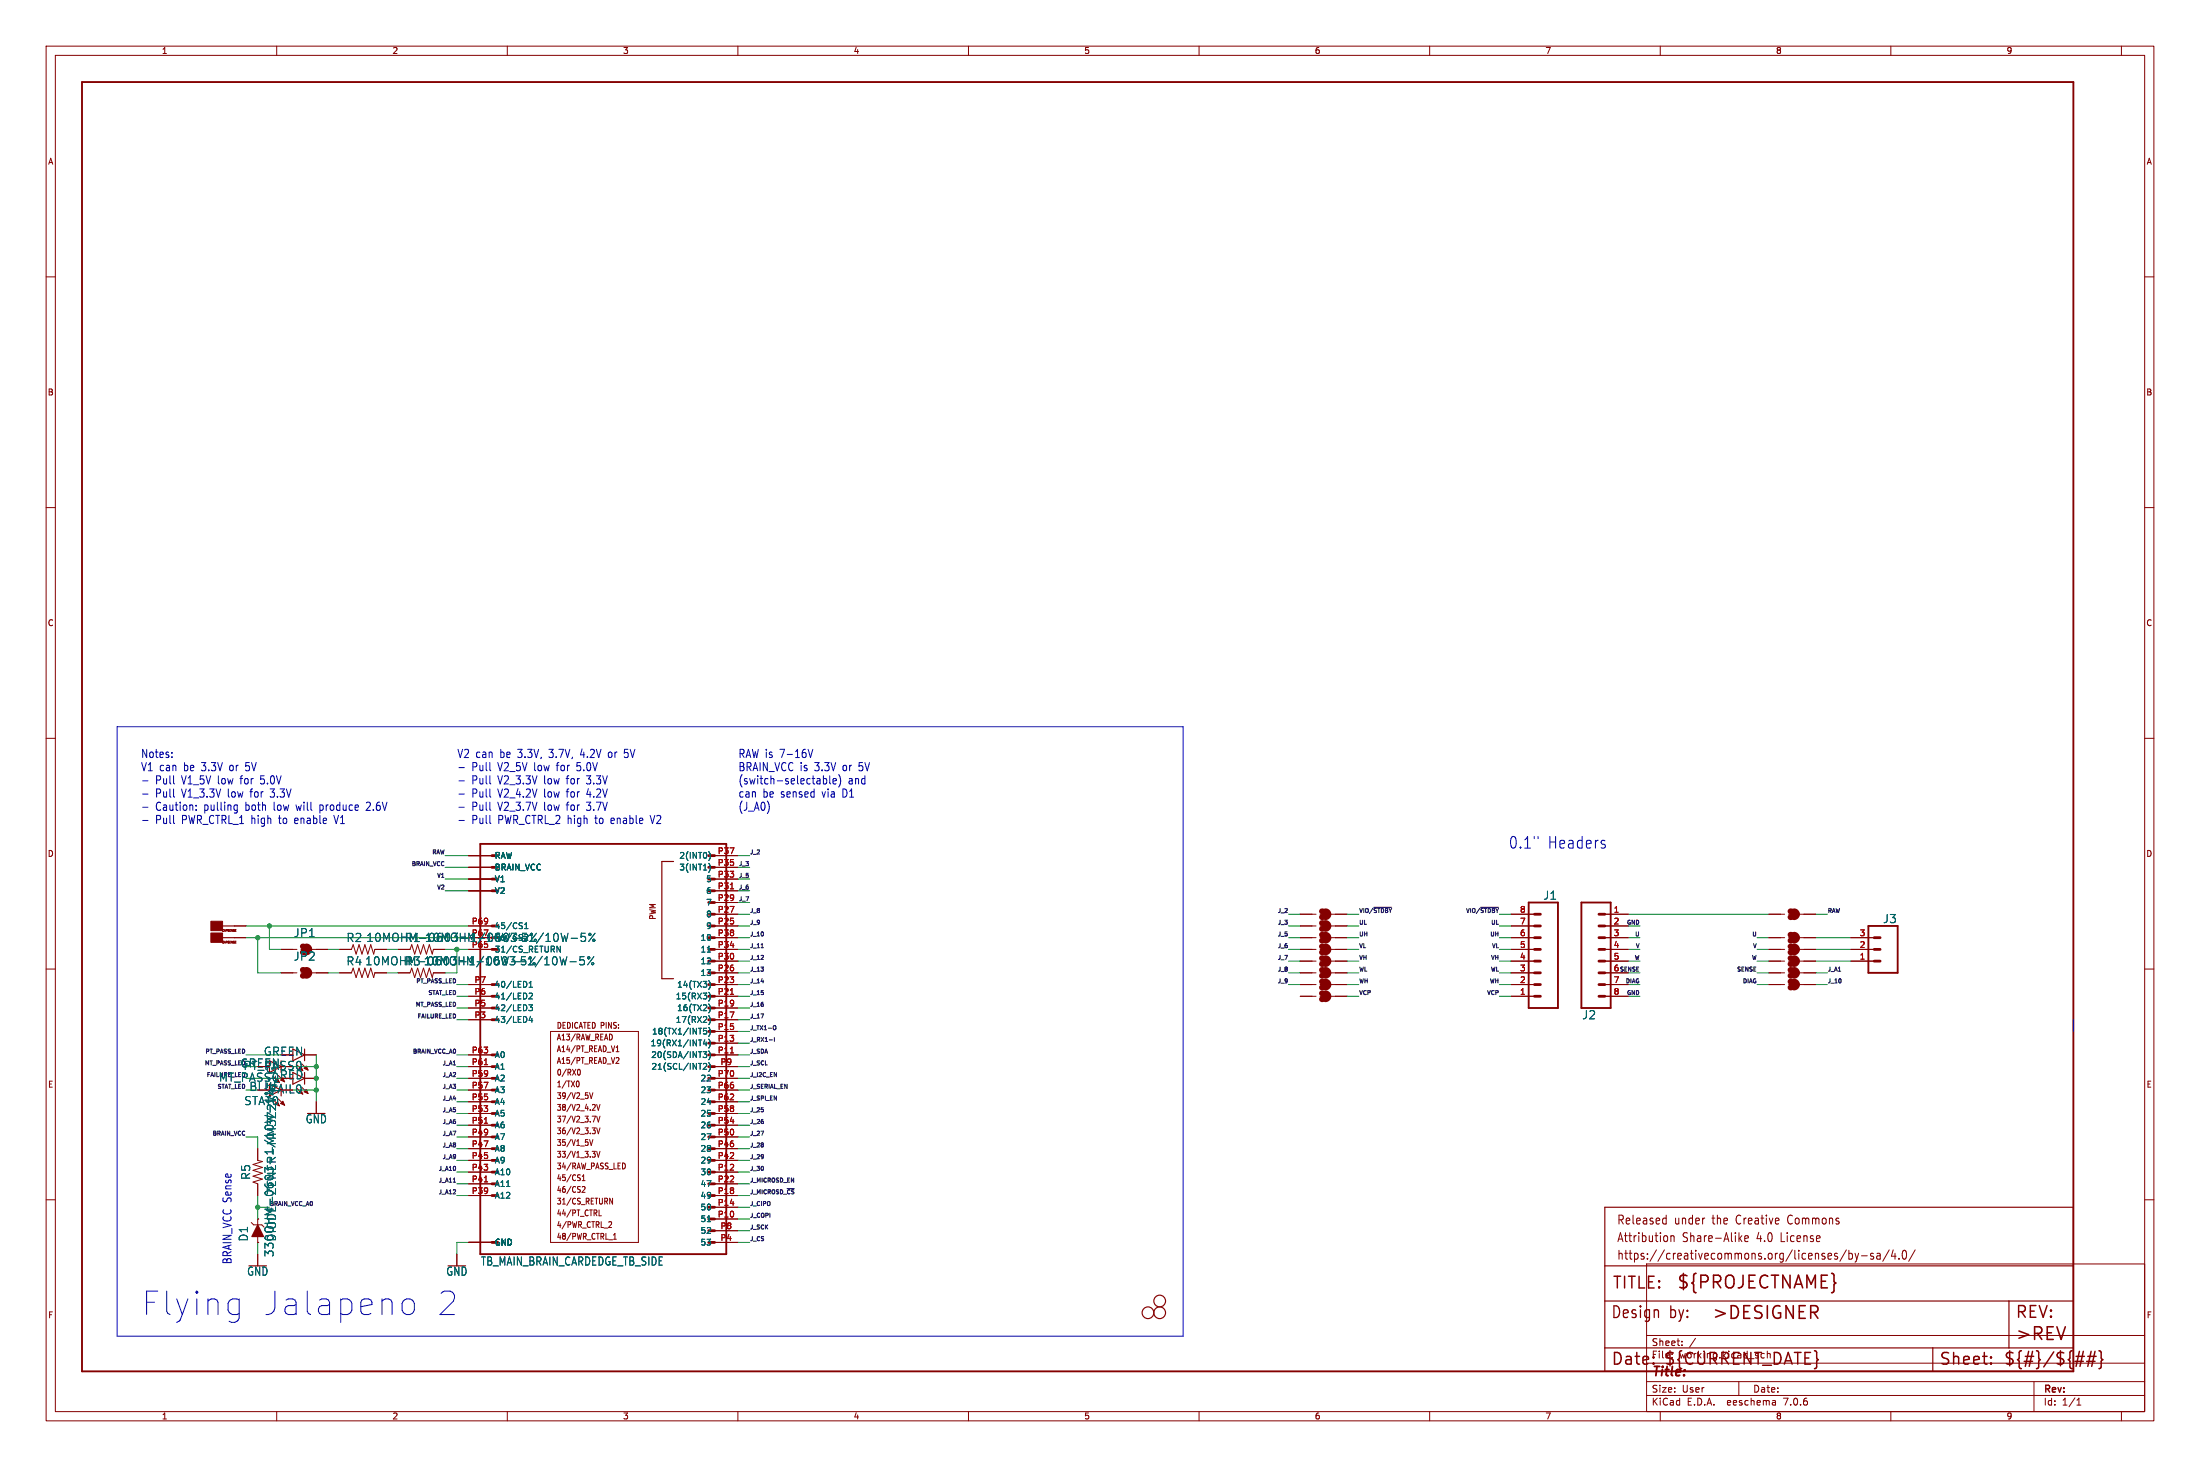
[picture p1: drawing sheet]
<svg xmlns="http://www.w3.org/2000/svg" width="477mm" height="318mm" viewBox="0 0 477 318" stroke-linecap="round" stroke-linejoin="round" font-family="sans-serif">
<g fill="none" stroke="#840000" stroke-width=".22">
<path d="M10 10h457v297.9h-457zM12 12h453v293.9h-453zM60 10v2M110 10v2M160 10v2M210 10v2M260 10v2M310 10v2M360 10v2M410 10v2M460 10v2M10 60h2"/>
<path d="M465 60h2M10 110h2M465 110h2M10 160h2M465 160h2M101.6 193h5.1M101.6 190.5h5.1M101.6 188h5.1M101.6 185.4h5.1M154.9 198.1h5.1M154.9 195.6h5.1M154.9 193h5.1"/>
<path d="M154.9 190.5h5.1M154.9 188h5.1M154.9 185.4h5.1M281.9 198.1h3.5M288.7 198.1h3.4M327.7 198.1h5M348 198.1h5.1M383.5 198.1h3.5M390.3 198.1h3.4M10 210h2M48.4 201.4l-.1 .1M48.4 201.4h.1"/>
<path d="M48.4 204h-.1M48.4 204h.1M48.4 201.4l.1 .1M48.6 201.8l.2-.4 .1 .4M48.6 204.4l.2-.4 .1 .4M49.2 201.4h-.2v.4M49.2 204h-.2v.4M49.2 201.4v.1M49.2 204h.1M49.2 201.5h.1M49.4 201.5h.1M49.4 204h.1"/>
<path d="M49.5 201.4h.1M49.5 201.4l-.1 .1M49.5 204h.1M49.5 204h-.1M50 201.4h-.2v.4M50 204h-.2v.4M50.4 201.4v.4l-.2-.4v.4M50.4 204v.4l-.2-.4v.4M50.6 201.5h.1M50.6 204h.1M50.6 201.4h.2M50.6 201.4v.1"/>
<path d="M50.6 204h.2M50.8 200.7h2.5M50.8 203.2h2.5M51.2 201.4h-.2v.4M51.2 204h-.2v.4M61 205.7h2.5M61 210.8h3.4M67.7 210.8h3.4M68.6 205.7h2.5M73.7 205.7h2.5l.4-1 .6 2.1 .7-2.1 .6 2.1 .6-2.1 .7 2.1 .6-2.1 .6 2.1 .3-1.1h2.5M73.7 210.8h2.5l.4-1 .6 2 .7-2 .6 2 .6-2 .7 2 .6-2 .6 2 .3-1h2.5M86.4 205.7h2.5l.4-1 .6 2.1 .7-2.1 .6 2.1 .6-2.1 .7 2.1 .6-2.1 .6 2.1 .3-1.1h2.5"/>
<path d="M86.4 210.8h2.5l.4-1 .6 2 .7-2 .6 2 .6-2 .7 2 .6-2 .6 2 .3-1h2.5M101.6 200.7h5.1M101.6 203.2h5.1M101.6 205.7h5.1M101.6 213.4h5.1M101.6 215.9h5.1M101.6 218.4h5.1M154.9 200.7h5.1M154.9 203.2h5.1M154.9 205.7h5.1M154.9 208.3h5.1M154.9 210.8h5.1"/>
<path d="M154.9 213.4h5.1M154.9 215.9h5.1M154.9 218.4h5.1M281.9 200.7h3.5M281.9 203.2h3.5M281.9 205.7h3.5M281.9 208.3h3.5M281.9 210.8h3.5M281.9 213.4h3.5M281.9 215.9h3.5M288.7 200.7h3.4M288.7 203.2h3.4"/>
<path d="M288.7 205.7h3.4M288.7 208.3h3.4M288.7 210.8h3.4M288.7 213.4h3.4M288.7 215.9h3.4M327.7 200.7h5M327.7 203.2h5M327.7 205.7h5M327.7 208.3h5M327.7 210.8h5M327.7 213.4h5M327.7 215.9h5"/>
<path d="M348 200.7h5.1M348 203.2h5.1M348 205.7h5.1M348 208.3h5.1M348 210.8h5.1M348 213.4h5.1M348 215.9h5.1M383.5 203.2h3.5M383.5 205.7h3.5M383.5 208.3h3.5M383.5 210.8h3.5M383.5 213.4h3.5"/>
<path d="M390.3 203.2h3.4M390.3 205.7h3.4M390.3 208.3h3.4M390.3 210.8h3.4M390.3 213.4h3.4M401.3 203.2h5.1M401.3 205.7h5.1M401.3 208.3h5.1M465 210h2M60.3 238.1l1.4 1.4M65.4 235.6l1.4 1.4M65.4 230.5l1.4 1.4"/>
<path d="M66 233.7h2.6M66 228.6h2.6M68.6 238.8v2.5M101.6 233.7h5.1M101.6 228.6h5.1M101.6 221h5.1M101.6 238.8h5.1M101.6 236.2h5.1M101.6 231.1h5.1M119.4 223.5h19v45.7h-19zM125.1 234.3h.1a.72 .72 0 0 1 0 1.2h-.1M125.3 231.8l.2-.1a.72 .72 0 0 1 0 1.3l-.2-.1"/>
<path d="M127.8 236.8l.4 1.3 .4-1.3M129 239.5v.4M129.4 239.3l.3 1.3 .4-1.3M133.6 227.9h.6M133.6 227l.3-.4v1.3M133.7 229.2h.4l.1 .3-.7 .9h.7M154.9 233.7h5.1M154.9 228.6h5.1M154.9 223.5h5.1M154.9 226.1h5.1M154.9 221h5.1M154.9 238.8h5.1"/>
<path d="M154.9 236.2h5.1M154.9 231.1h5.1M10 260h2M55.9 248.9v2.6l1 .2-2 .6 2 .7-2 .6 2 .7-2 .6 2 .6-2 .7 1 .3v2.6M101.6 254h5.1M101.6 259.1h5.1M101.6 256.5h5.1M101.6 251.5h5.1M101.6 248.9h5.1M101.6 246.4h5.1M101.6 243.8h5.1M101.6 241.3h5.1"/>
<path d="M126.2 255.8h.7M126.2 254.9l.4-.3v1.2M126.2 257.2l.5-.1 .2 .4-.7 .9h.7M127.8 247l.4 1.2 .4-1.2M128.4 249.5h.7l-.4 .5M128.4 244.4h.7l-.4 .5M128.4 241.9h.7l-.4 1.2M128.4 240.6h.7M129 250.1v.5M129 245v.6M129.4 249.5l.3 1.3 .4-1.3M129.4 244.4l.3 1.3 .4-1.3"/>
<path d="M129.4 241.9l.3 1.2 .4-1.2M132.2 259.7l.6 1.2v-1.2M135.2 252a.73 .73 0 0 1 0 1.3M154.9 254h5.1M154.9 259.1h5.1M154.9 256.5h5.1M154.9 251.5h5.1M154.9 248.9h5.1M154.9 246.4h5.1M154.9 243.8h5.1M154.9 241.3h5.1M465 260h2"/>
<path d="M54.5 264.9l.5 .5h1.8l.5 .5M55.9 269.2h.1M55.9 264.2h.1M55.9 264.2v1.2M55.9 268v1.2M55.9 271.8v2.5M99.1 271.8v2.5M101.6 269.2h5.1M129.9 263.5h.5M132.2 264.7l.3 .1 .1 .3-.6 .9h.6M133 268.5h.6M133 267.6l.3-.3v1.2"/>
<path d="M154.9 269.2h5.1M154.9 264.2h5.1M154.9 261.6h5.1M154.9 266.7h5.1M357 273.9h108v32h-108zM360.8 264l.5 .1M361.3 263.3v2M361.3 265.2l-.5 .1M361.5 268v.9M362.3 267.8v1.3M362.3 268l.2-.2 .4 .1 .1 1.2M377.2 268.3l.5 .8"/>
<path d="M377.7 267.8l-.6 .7M378.3 268.4l.8-.2-.1-.3-.4-.1-.3 .3 .1 .9h.6M400.4 270.9l-1.4 2.4M400.9 270.9v2M400.9 271.7l.5-.1 .3 .4-.2 .8h-.6M402.2 271.6l.4 1.3M402.6 272.9l-.4 .6M403 271.6l-.4 1.3M403.6 272.1h1.3M406.2 271.7l-.4-.1-.2 .3 .1 .2 .5 .2v.5h-.6M407 271.7h.6l.1 1.2M407.7 272l-.5 .1a.4 .4 0 0 0-.3 .4 .4 .4 0 0 0 .3 .4l.5-.1"/>
<path d="M409.7 270.9l-1.5 2.4M410.5 270.9l-.4 1.3h1M410.9 271.6v1.3M411.8 272.7v.2M412.7 271l.3-.1a1.34 1.34 0 0 1 0 2h-.1a1.43 1.43 0 0 1-.2-1.9zM415.3 270.9l-1.4 2.4M357 299.4h108M357 295.4h108M357 289.4h108M364.7 291.4v.2M364.7 290.7v.1M367.6 290l-1.2 1.9"/>
<path d="M377 299.4v3M441 299.4v6.5M60 305.9v2M110 305.9v2M160 305.9v2M210 305.9v2M260 305.9v2M310 305.9v2M357 302.4h108M360 305.9v2M384.9 303.6l.1 .9M385 304.4l-.1 .1"/>
<path d="M385 303.8l-.1 .1M410 305.9v2M450.4 304.5h.8M450.4 303.4l.4-.4v1.5M460 305.9v2"/>
</g>
<path d="M17.8 17.8h431.8v279.4h-431.8zM104.1 182.9h53.4v88.9h-53.4zM331.5 195.6h6.3v22.8h-6.3zM342.9 195.6h6.3v22.8h-6.3zM405.1 200.7h6.4v10.1h-6.4z" fill="none" stroke="#840000" stroke-width=".41"/>
<g fill="none" stroke="#840000" stroke-width=".61">
<path d="M106.7 188h1.2M106.7 185.4h1.2M153.7 198.1h1.2M153.7 188h1.2M153.7 185.4h1.2M153.7 195.6h1.2M153.7 193h1.2M153.7 190.5h1.2M332.7 198.1h1.3M346.7 198.1h1.3M153.7 200.7h1.2M153.7 203.2h1.2"/>
<path d="M153.7 205.7h1.2M153.7 208.3h1.2M153.7 210.8h1.2M153.7 213.4h1.2M153.7 215.9h1.2M153.7 218.4h1.2M332.7 200.7h1.3M332.7 203.2h1.3M332.7 205.7h1.3M332.7 208.3h1.3M332.7 210.8h1.3M332.7 213.4h1.3"/>
<path d="M332.7 215.9h1.3M346.7 200.7h1.3M346.7 203.2h1.3M346.7 205.7h1.3M346.7 208.3h1.3M346.7 210.8h1.3M346.7 213.4h1.3M346.7 215.9h1.3M406.4 203.2h1.3M406.4 205.7h1.3M406.4 208.3h1.3M153.7 238.8h1.2"/>
<path d="M153.7 236.2h1.2M153.7 233.7h1.2M153.7 231.1h1.2M153.7 228.6h1.2M153.7 226.1h1.2M153.7 223.5h1.2M153.7 221h1.2M153.7 259.1h1.2M153.7 256.5h1.2M153.7 254h1.2M153.7 251.5h1.2M153.7 248.9h1.2"/>
<path d="M153.7 246.4h1.2M153.7 243.8h1.2M153.7 241.3h1.2M153.7 269.2h1.2M153.7 266.7h1.2M153.7 264.2h1.2M153.7 261.6h1.2"/>
</g>
<g fill="none" stroke="#840000" stroke-width="1.3">
<path d="M286.6 197.5l.5 .2 .2 .4-.2 .5-.5 .2M287.4 197.5l.5 .2 .1 .4-.1 .5-.5 .2M388.2 197.5l.5 .2 .2 .4-.2 .5-.5 .2M389 197.5l.5 .2 .1 .4-.1 .5-.5 .2M65.7 205.1l.4 .2 .2 .4-.2 .5-.4 .2M65.7 210.2l.4 .2 .2 .4-.2 .5-.4 .2M66.4 205.1l.5 .2 .2 .4M66.4 210.2l.5 .2 .2 .4-.2 .5-.5 .2M286.6 212.7l.5 .2 .2 .5-.2 .4-.5 .2M286.6 215.3l.5 .2 .2 .4-.2 .5-.5 .1M286.6 200l.5 .2 .2 .5-.2 .4-.5 .2M286.6 207.6l.5 .2 .2 .5-.2 .4-.5 .2"/>
<path d="M286.6 210.2l.5 .2 .2 .4-.2 .5-.5 .2M286.6 205.1l.5 .2 .2 .4-.2 .5-.5 .2M286.6 202.6l.5 .2 .2 .4-.2 .5-.5 .1M287.4 212.7l.5 .2 .1 .5-.1 .4-.5 .2M287.4 215.3l.5 .2 .1 .4-.1 .4-.5 .2M287.4 200l.5 .2 .1 .5-.1 .4-.5 .2M287.4 207.6l.5 .2 .1 .5-.1 .4-.5 .2M287.4 210.2l.5 .2 .1 .4-.1 .5-.5 .2M287.4 205.1l.5 .2 .1 .4-.1 .5-.5 .2M287.4 202.6l.5 .2 .1 .4-.1 .4-.5 .2M388.2 212.7l.5 .2 .2 .5-.2 .4-.5 .2M388.2 207.6l.5 .2 .2 .5-.2 .4-.5 .2"/>
<path d="M388.2 210.2l.5 .2 .2 .4-.2 .5-.5 .2M388.2 202.6l.5 .2 .2 .4-.2 .5-.5 .1M388.2 205.1l.5 .2 .2 .4-.2 .5-.5 .2M389 212.7l.5 .2 .1 .5-.1 .4-.5 .2M389 207.6l.5 .2 .1 .5-.1 .4-.5 .2M389 210.2l.5 .2 .1 .4-.1 .5-.5 .2M389 202.6l.5 .2 .1 .4-.1 .4-.5 .2M389 205.1l.5 .2 .1 .4-.1 .5-.5 .2"/>
</g>
<g fill="none" stroke="#840000" stroke-width=".25">
<path d="M146 186.7h-2.5v25.4h2.5M286.3 198.1h1.7M387.9 198.1h1.7M46 200.7h4.8M46 203.2h4.8M65.3 210.8h1.8M286.3 213.4h1.7M286.3 215.9h1.7M286.3 208.3h1.7M286.3 210.8h1.7M286.3 200.7h1.7M286.3 205.7h1.7"/>
<path d="M286.3 203.2h1.7M387.9 213.4h1.7M387.9 208.3h1.7M387.9 210.8h1.7M387.9 205.7h1.7M387.9 203.2h1.7M348 261.6h101.6v35.6h-101.6zM348 274.3h101.6M348 292.1h101.6M348 281.9h101.6M419.1 292.1v5.1M435.6 281.9v10.2"/>
<circle cx="248.9" cy="284.5" r="1.27"/>
<circle cx="251.5" cy="284.5" r="1.27"/>
<circle cx="251.5" cy="281.9" r="1.27"/>
</g>
<g fill="none" stroke="#840000" stroke-width=".32">
<path d="M358.5 295.4l.2 .1-.2 .1M431.7 295.4l.1 .1-.1 .1M431.7 295.4l-.1 .1 .1 .1M431.7 294v.3M431.7 295.4v.2M431.7 294l.1 .2-.1 .1M431.7 294l-.1 .2 .1 .1M449.9 295h1.8M450.2 293.9h1.8M451.7 292.8l-.7 3.3M452.5 295h1.8M452.7 293.9h1.8"/>
<path d="M453.4 292.8l-.7 3.3M454.3 292.8l-.7 3.3M455.1 292.7l.4 .1 .1 .3v1.2l.4 .4-.4 .3v1.2l-.1 .3-.4 .1"/>
</g>
<g fill="#840000" stroke="#840000" stroke-width=".22">
<path d="M65.9 236.6l.5-.5 .4 .9z"/>
<path d="M65.9 231.5l.5-.5 .4 .9z"/>
<path d="M45.7 199.6h2.6v2.1h-2.6z"/>
<path d="M45.7 202.2h2.6v2h-2.6z"/>
<path d="M60.8 239.1l.5-.5 .4 .9z"/>
</g>
<g fill="none" stroke="#006464" stroke-width=".22">
<path d="M153.7 184.5a1.46 1.46 0 0 1 0 2M153.7 187.1a1.46 1.46 0 0 1 0 1.9M113.8 201.2h.7M113.8 200.3l.3-.3v1.2M114.7 217.7h.8l-.5 .5 .4 .2v.5l-.2 .1-.5-.1M114.7 215.3l.5-.1 .3 .4-.8 .9h.8M114.7 213.9h.8M114.7 213l.4-.3v1.2M120.8 205l.7 1.3v-1.3M122.9 207.3l-.4 1.8-.3-1.3-.4 1.3M123.2 202.2l-.4 1.8-.4-1.3-.3 1.3M123.6 208.4h1.4"/>
<path d="M123.9 203.3h1.3M126.6 207.3h-.8l-.1 .9 .3-.2 .6 .1 .1 .2-.1 .6-.2 .2-.7-.2M126.9 202.2h-.8l-.1 .9 .2-.2 .6 .1 .2 .3-.1 .5-.3 .2-.6-.2M128.8 207.3l-1.4 1.8M129 202.2l-1.3 1.8M153.4 206.3h.7M153.7 212.5a1.46 1.46 0 0 1 0 1.9M153.7 215a1.46 1.46 0 0 1 0 2M153.7 217.6a1.46 1.46 0 0 1 0 1.9M115 220.2l-.3 .9h.8M115.3 220.7v.9M152.5 227.9h.7l-.4 .5 .4 .1v.4l-.2 .3h-.4"/>
<path d="M152.5 230.6l.5-.2 .2 .4-.7 .9h.7M152.8 225.3l-.3 .9h.8M153.1 225.8v.8M153.2 222.8h-.6l-.1 .6h.6l.1 .6-.2 .1-.5-.1M153.7 227.7a1.46 1.46 0 0 1 0 2M153.7 220.1a1.46 1.46 0 0 1 0 1.9M153.7 222.6a1.46 1.46 0 0 1 0 2M153.7 225.2a1.46 1.46 0 0 1 0 1.9M153.7 230.3a1.46 1.46 0 0 1 0 1.9M153.4 264.7h.7"/>
<circle cx="127.7" cy="207.6" r=".25"/>
<circle cx="127.9" cy="202.5" r=".25"/>
<circle cx="128.5" cy="208.8" r=".25"/>
<circle cx="128.8" cy="203.8" r=".25"/>
</g>
<path d="M158.4 192.6h.7M158.4 215.5h.7M105 230.7h.7M158.4 228.2h.7M105 256.1h.7M105 243.4h.7" fill="none" stroke="#a90000" stroke-width=".22"/>
<path d="M55.9 265.4l1.2 2.6h-2.5z" fill="#840000" stroke="#840000" stroke-width=".25"/>
<path d="M297.9 196.6h3.9M321 196.6h3.9M165 205.4h.5M166.8 225.4h.7M167.9 222.3h.2l.1 .3v.4l-.3 .2M167.9 224.8v.9M98.3 256.2h.5" fill="none" stroke="#0f0f0f" stroke-width=".22"/>
<g fill="none" stroke="#0000c2" stroke-width=".22">
<path d="M25.4 157.5h231.1v132.1h-231.1zM30.9 169.2h1.2M30.9 172.1h1.2M30.9 174.9h1.2M30.9 177.8h1.2M37.3 164v.2M37.3 163.1v.1M42.5 175.4v.2M42.5 174.5v.2M51 174.4l.5 .1M51.5 174.4v1.5l-.3 .3M51.5 175.5l-.5 .1"/>
<path d="M99.5 166.3h1.2M99.5 169.2h1.2M99.5 172.1h1.2M99.5 174.9h1.2M99.5 177.8h1.2M175.2 162.4l.5 1.8 .5-1.8M178.5 168.1v1.8M178.5 168.8l.5-.1 .3 .3-.2 .8h-.6M179.9 168.1v1.5l.2 .3M180.6 169.3l.8-.2-.1-.3-.5-.1-.2 .3 .1 .8h.6M181.9 167.9a2.31 2.31 0 0 1 0 2.7M333.5 181.3v.4"/>
<path d="M348 183.1v.6M449.6 221v2.5M51.4 281.5l.5 .2M51.9 281.5v4.1l-.5 .7M51.9 284.6l-.5 .3M87.2 282.5a1.38 1.38 0 0 1 1.3-1.1 1.38 1.38 0 0 1 1.3 1.1v1.4a1.38 1.38 0 0 1-1.3 1 1.38 1.38 0 0 1-1.3-1"/>
</g>
<g fill="none" stroke="#009600" stroke-width=".22">
<path d="M96.5 185.4h5.1M96.5 188h5.1M96.5 190.5h5.1M96.5 193h5.1M160 198.1h2.6M160 185.4h2.6M160 188h2.6M160 190.5h2.6M160 195.6h2.6M160 193h2.6M279.4 198.1h2.5M292.1 198.1h2.5"/>
<path d="M325.1 198.1h2.6M353.1 198.1h30.4M393.7 198.1h2.5M53.3 200.7h48.3M53.3 203.2h48.3M55.9 203.2v7.6h5.1M58.4 200.7v5h2.6M71.1 205.7h2.6M71.1 210.8h2.6M83.8 205.7h2.6M83.8 210.8h2.6M96.5 205.7h5.1"/>
<path d="M99.1 215.9h2.5M99.1 213.4h2.5M99.1 205.7v5.1h-2.6M99.1 218.4h2.5M160 200.7h2.6M160 203.2h2.6M160 205.7h2.6M160 215.9h2.6M160 213.4h2.6M160 208.3h2.6M160 210.8h2.6M160 218.4h2.6"/>
<path d="M279.4 200.7h2.5M279.4 203.2h2.5M279.4 205.7h2.5M279.4 213.4h2.5M279.4 208.3h2.5M279.4 210.8h2.5M292.1 200.7h2.5M292.1 203.2h2.5M292.1 205.7h2.5M292.1 215.9h2.5M292.1 213.4h2.5M292.1 208.3h2.5"/>
<path d="M292.1 210.8h2.5M325.1 200.7h2.6M325.1 203.2h2.6M325.1 205.7h2.6M325.1 215.9h2.6M325.1 213.4h2.6M325.1 208.3h2.6M325.1 210.8h2.6M353.1 200.7h2.5M353.1 203.2h2.5M353.1 205.7h2.5M353.1 215.9h2.5"/>
<path d="M353.1 213.4h2.5M353.1 208.3h2.5M353.1 210.8h2.5M381 203.2h2.5M381 205.7h2.5M381 213.4h2.5M381 208.3h2.5M381 210.8h2.5M393.7 203.2h7.6M393.7 205.7h7.6M393.7 213.4h2.5M393.7 208.3h7.6"/>
<path d="M393.7 210.8h2.5M53.3 228.6h7.7M53.3 233.7h7.7M63.5 236.2h5.1M63.5 231.1h5.1M68.6 228.6v10.2M99.1 238.8h2.5M99.1 221h2.5M99.1 228.6h2.5M99.1 236.2h2.5M99.1 231.1h2.5M99.1 233.7h2.5"/>
<path d="M160 238.8h2.6M160 221h2.6M160 223.5h2.6M160 228.6h2.6M160 226.1h2.6M160 236.2h2.6M160 231.1h2.6M160 233.7h2.6M53.3 246.4h2.6v2.5M55.9 259.1v5.1M99.1 254h2.5M99.1 243.8h2.5"/>
<path d="M99.1 241.3h2.5M99.1 259.1h2.5M99.1 248.9h2.5M99.1 256.5h2.5M99.1 251.5h2.5M99.1 246.4h2.5M160 254h2.6M160 243.8h2.6M160 241.3h2.6M160 259.1h2.6M160 248.9h2.6M160 256.5h2.6"/>
<path d="M160 251.5h2.6M160 246.4h2.6M55.9 261.6h2.5M55.9 269.2v2.6M101.6 269.2h-2.5v2.6M160 266.7h2.6M160 269.2h2.6M160 264.2h2.6M160 261.6h2.6"/>
</g>
<g fill="#009600" stroke="#009600" stroke-width=".22">
<circle cx="68.6" cy="233.7" r=".46"/>
<circle cx="68.6" cy="231.1" r=".46"/>
<circle cx="55.9" cy="261.6" r=".46"/>
<circle cx="58.4" cy="200.7" r=".46"/>
<circle cx="55.9" cy="203.2" r=".46"/>
<circle cx="99.1" cy="205.7" r=".46"/>
<circle cx="68.6" cy="236.2" r=".46"/>
</g>
<g font-size="7.1" fill="#0000c2">
<text x="30.5" y="285.5">Flying</text>
<text x="56.3" y="285.5">Jalapeno</text>
<text x="93.5" y="285.5">2</text>
</g>
<g font-size="3.8" fill="#840000">
<text x="363.5" y="279.7">${PROJECTNAME}</text>
<text x="371.1" y="286.3">&gt;DESIGNER</text>
<text x="436.9" y="290.9">&gt;REV</text>
</g>
<g font-size="3.5" fill="#0000c2">
<text x="327.1" y="184.1">0.1&quot;</text>
<text x="335.6" y="184.1">Headers</text>
</g>
<g font-size="3.5" fill="#840000">
<text x="349.5" y="279.7">TITLE:</text>
<text x="349.2" y="286">Design</text>
<text x="362" y="286">by:</text>
<text x="436.9" y="286">REV:</text>
<text x="349.2" y="296.2">Date:</text>
<text x="360.7" y="296.2">${CURRENT_DATE}</text>
<text x="420.4" y="296.2">Sheet:</text>
<text x="434.3" y="296.2">${#}/${##}</text>
</g>
<text font-size="2.8" fill="#840000" x="358" y="298.8">Title:</text>
<g font-size="2.7" fill="#840000">
<text x="350.5" y="269.5">Attribution</text>
<text x="350.5" y="265.6">Released</text>
<text x="363.1" y="265.6">under</text>
<text x="364.8" y="269.5">Share-Alike</text>
<text x="371.5" y="265.6">the</text>
<text x="376.9" y="265.6">Creative</text>
<text x="381.1" y="269.5">4.0</text>
<text x="386.5" y="269.5">License</text>
<text x="388.3" y="265.6">Commons</text>
<text x="350.5" y="273.3">https://creativecommons.org/licenses/by-sa/4.0/</text>
</g>
<g font-size="2.5" fill="#0000c2">
<text x="30.5" y="164.5">Notes:</text>
<text x="30.5" y="167.4">V1 can</text>
<text x="39.9" y="167.4">be 3.3V</text>
<text x="50" y="167.4">or</text>
<text x="53.6" y="167.4">5V</text>
<text x="99.1" y="164.5">V2 can</text>
<text x="102.2" y="167.4">Pull</text>
<text x="108" y="167.4">V2_5V low</text>
<text x="108.4" y="164.5">be 3.3V,</text>
<text x="119.3" y="164.5">3.7V,</text>
<text x="121" y="167.4">for</text>
<text x="125.5" y="167.4">5.0V</text>
<text x="126.2" y="164.5">4.2V</text>
<text x="132.4" y="164.5">or</text>
<text x="136.1" y="164.5">5V</text>
<text x="160" y="164.5">RAW is 7-16V</text>
<text x="160" y="167.4">BRAIN_VCC is 3.3V</text>
<text x="182.9" y="167.4">or</text>
<text x="186.5" y="167.4">5V</text>
<text x="33.7" y="170.3">Pull</text>
<text x="33.7" y="173.1">Pull</text>
<text x="39.4" y="170.3">V1_5V low</text>
<text x="39.4" y="173.1">V1_3.3V</text>
<text x="49.5" y="173.1">low</text>
<text x="52.4" y="170.3">for</text>
<text x="54.6" y="173.1">for</text>
<text x="56.9" y="170.3">5.0V</text>
<text x="59" y="173.1">3.3V</text>
<text x="102.2" y="170.3">Pull</text>
<text x="102.2" y="173.1">Pull</text>
<text x="108" y="170.3">V2_3.3V</text>
<text x="108" y="173.1">V2_4.2V</text>
<text x="118.1" y="170.3">low</text>
<text x="118.1" y="173.1">low</text>
<text x="123.1" y="170.3">for</text>
<text x="123.1" y="173.1">for</text>
<text x="127.6" y="170.3">3.3V</text>
<text x="127.6" y="173.1">4.2V</text>
<text x="160" y="170.3">(switch-selectable)</text>
<text x="160" y="173.1">can</text>
<text x="165.4" y="173.1">be sensed</text>
<text x="178.4" y="173.1">via</text>
<text x="182.9" y="173.1">D1</text>
<text x="183.9" y="170.3">and</text>
<text x="33.7" y="176">Caution:</text>
<text x="33.7" y="178.9">Pull</text>
<text x="39.4" y="178.9">PWR_CTRL_1 high</text>
<text x="44.2" y="176">pulling</text>
<text x="53.3" y="176">both</text>
<text x="59.6" y="176">low</text>
<text x="60.8" y="178.9">to</text>
<text x="64.3" y="178.9">enable</text>
<text x="64.6" y="176">will</text>
<text x="69.8" y="176">produce</text>
<text x="73.1" y="178.9">V1</text>
<text x="80.1" y="176">2.6V</text>
<text x="102.2" y="176">Pull</text>
<text x="102.2" y="178.9">Pull</text>
<text x="108" y="176">V2_3.7V</text>
<text x="108" y="178.9">PWR_CTRL_2 high</text>
<text x="118.1" y="176">low</text>
<text x="123.1" y="176">for</text>
<text x="127.6" y="176">3.7V</text>
<text x="129.3" y="178.9">to</text>
<text x="132.9" y="178.9">enable</text>
<text x="141.7" y="178.9">V2</text>
<text x="160" y="176">(J_A0)</text>
<text x="50.5" y="274.1" transform="rotate(-90 50.5 274.1)">BRAIN_VCC Sense</text>
</g>
<g font-size="2.5" fill="#006464">
<text x="334.6" y="195.2">J1</text>
<text x="63.6" y="203.3">JP1</text>
<text x="408.2" y="200.3">J3</text>
<text x="63.6" y="208.4">JP2</text>
<text x="75" y="209.4">R4</text>
<text x="75" y="204.3">R2</text>
<text x="79.1" y="209.4">10MOHM-0603-1/10W-5%</text>
<text x="79.4" y="204.3">10MOHM-0603-1/10W-5%</text>
<text x="87.7" y="209.4">R3</text>
<text x="87.7" y="204.3">R1</text>
<text x="91.8" y="209.4">10MOHM-0603-1/10W-5%</text>
<text x="92.1" y="204.3">10MOHM-0603-1/10W-5%</text>
<text x="343" y="221.1">J2</text>
<text x="52" y="231.5">GREEN</text>
<text x="52.7" y="232.1">PT_PASS0</text>
<text x="47.4" y="234.6">MT_PASS0RED</text>
<text x="52.9" y="239.7">STAT0</text>
<text x="66.2" y="243.6">GND</text>
<text x="54.5" y="255.8" transform="rotate(-90 54.5 255.8)">R5</text>
<text x="54" y="269.1" transform="rotate(-90 54 269.1)">D1</text>
<text x="60" y="269.1" transform="rotate(-90 60 269.1)">DIODE-ZENER-MM3Z2V4T1G</text>
<text x="59.5" y="272.5" transform="rotate(-90 59.5 272.5)">330OHM-0603-1/10W-1%</text>
<text x="104.2" y="274.5">TB_MAIN_BRAIN_CARDEDGE_TB_SIDE</text>
<text x="53.5" y="276.7">GND</text>
<text x="96.7" y="276.7">GND</text>
</g>
<g font-size="2.5" fill="#840000">
<text x="57.1" y="229">GREEN</text>
<text x="54" y="236.6">BLUE</text>
<text x="58.6" y="237.2">FAIL0</text>
</g>
<g font-size="2.1" fill="#840000">
<text x="358" y="291.9">Sheet:</text>
<text x="358" y="294.6">File:</text>
<text x="364.1" y="294.6">working.kicad_sch</text>
<text x="358" y="304.8">KiCad</text>
<text x="358" y="302">Size:</text>
<text x="364.7" y="302">User</text>
<text x="365.8" y="304.8">E.D.A.</text>
<text x="374.7" y="304.8">eeschema</text>
<text x="380" y="302">Date:</text>
<text x="387" y="304.8">7.0.6</text>
<text x="443" y="302.2">Rev:</text>
<text x="443" y="304.8">Id:</text>
<text x="447.1" y="304.8">1/1</text>
</g>
<g font-size="1.8" fill="#840000">
<text x="35" y="11.9">1</text>
<text x="85" y="11.9">2</text>
<text x="135" y="11.9">3</text>
<text x="185" y="11.9">4</text>
<text x="235" y="11.9">5</text>
<text x="285" y="11.9">6</text>
<text x="335" y="11.9">7</text>
<text x="385" y="11.9">8</text>
<text x="435" y="11.9">9</text>
<text x="10.3" y="35.9">A</text>
<text x="465.4" y="35.9">A</text>
<text x="10.3" y="85.9">B</text>
<text x="465.3" y="85.9">B</text>
<text x="10.3" y="135.9">C</text>
<text x="465.3" y="135.9">C</text>
<text x="10.3" y="185.9">D</text>
<text x="465.3" y="185.9">D</text>
<text x="142.4" y="199.4" transform="rotate(-90 142.4 199.4)">PWM</text>
<text x="120.6" y="225.7">A13/RAW_READ</text>
<text x="120.6" y="223.1">DEDICATED PINS:</text>
<text x="120.6" y="228.2">A14/PT_READ_V1</text>
<text x="120.6" y="230.7">A15/PT_READ_V2</text>
<text x="120.6" y="233.3">0/RX0</text>
<text x="10.3" y="235.9">E</text>
<text x="120.6" y="238.4">39/V2_5V</text>
<text x="120.6" y="235.8">1/TX0</text>
<text x="465.4" y="235.9">E</text>
<text x="120.6" y="246">36/V2_3.3V</text>
<text x="120.6" y="243.4">37/V2_3.7V</text>
<text x="120.6" y="240.9">38/V2_4.2V</text>
<text x="120.6" y="248.5">35/V1_5V</text>
<text x="120.6" y="251.1">33/V1_3.3V</text>
<text x="120.6" y="256.1">45/CS1</text>
<text x="120.6" y="253.6">34/RAW_PASS_LED</text>
<text x="120.6" y="261.2">31/CS_RETURN</text>
<text x="120.6" y="263.8">44/PT_CTRL</text>
<text x="120.6" y="258.7">46/CS2</text>
<text x="120.6" y="266.3">4/PWR_CTRL_2</text>
<text x="120.6" y="268.8">48/PWR_CTRL_1</text>
<text x="10.3" y="285.9">F</text>
<text x="465.4" y="285.9">F</text>
<text x="35" y="307.8">1</text>
<text x="85" y="307.8">2</text>
<text x="135" y="307.8">3</text>
<text x="185" y="307.8">4</text>
<text x="235" y="307.8">5</text>
<text x="285" y="307.8">6</text>
<text x="335" y="307.8">7</text>
<text x="385" y="307.8">8</text>
<text x="435" y="307.8">9</text>
</g>
<g font-size="1.8" fill="#a90000">
<text x="155.5" y="185.2">P37</text>
<text x="155.5" y="190.2">P33</text>
<text x="155.5" y="187.7">P35</text>
<text x="155.5" y="197.9">P27</text>
<text x="155.5" y="195.3">P29</text>
<text x="155.5" y="192.8">P31</text>
<text x="329.5" y="197.9">8</text>
<text x="349.8" y="197.9">1</text>
<text x="102.2" y="200.4">P69</text>
<text x="155.5" y="200.4">P25</text>
<text x="155.5" y="202.9">P38</text>
<text x="329.5" y="202.9">6</text>
<text x="329.5" y="200.4">7</text>
<text x="349.8" y="200.4">2</text>
<text x="349.8" y="202.9">3</text>
<text x="403.2" y="202.9">3</text>
<text x="155.5" y="208">P30</text>
<text x="155.5" y="205.5">P34</text>
<text x="329.5" y="208">4</text>
<text x="329.5" y="205.5">5</text>
<text x="349.8" y="205.5">4</text>
<text x="349.8" y="208">5</text>
<text x="403.2" y="208">1</text>
<text x="403.2" y="205.5">2</text>
<text x="102.8" y="215.6">P6</text>
<text x="102.8" y="213.1">P7</text>
<text x="155.5" y="215.6">P21</text>
<text x="155.5" y="213.1">P23</text>
<text x="155.5" y="210.6">P26</text>
<text x="329.5" y="215.6">1</text>
<text x="329.5" y="213.1">2</text>
<text x="329.5" y="210.6">3</text>
<text x="349.8" y="210.6">6</text>
<text x="349.8" y="213.1">7</text>
<text x="349.8" y="215.6">8</text>
<text x="102.8" y="220.7">P3</text>
<text x="102.8" y="218.2">P5</text>
<text x="155.5" y="220.7">P17</text>
<text x="155.5" y="218.2">P19</text>
<text x="155.5" y="225.8">P13</text>
<text x="155.5" y="223.3">P15</text>
<text x="102.2" y="233.4">P59</text>
<text x="102.2" y="230.9">P61</text>
<text x="102.2" y="228.3">P63</text>
<text x="155.5" y="228.3">P11</text>
<text x="155.5" y="233.4">P70</text>
<text x="156.1" y="230.9">P9</text>
<text x="102.2" y="238.5">P55</text>
<text x="102.2" y="236">P57</text>
<text x="155.5" y="238.5">P62</text>
<text x="155.5" y="236">P66</text>
<text x="102.2" y="243.6">P51</text>
<text x="102.2" y="241">P53</text>
<text x="155.5" y="243.6">P54</text>
<text x="155.5" y="241">P58</text>
<text x="102.2" y="251.2">P45</text>
<text x="102.2" y="248.7">P47</text>
<text x="102.2" y="246.1">P49</text>
<text x="155.5" y="251.2">P42</text>
<text x="155.5" y="248.7">P46</text>
<text x="155.5" y="246.1">P50</text>
<text x="102.2" y="256.3">P41</text>
<text x="102.2" y="253.7">P43</text>
<text x="155.5" y="253.7">P12</text>
<text x="155.5" y="256.3">P22</text>
<text x="102.2" y="258.8">P39</text>
<text x="155.5" y="263.9">P10</text>
<text x="155.5" y="261.4">P14</text>
<text x="155.5" y="258.8">P18</text>
<text x="156.1" y="269">P4</text>
<text x="156.1" y="266.4">P8</text>
</g>
<g font-size="1.8" fill="#006464">
<text x="107.2" y="188.8">BRAIN_VCC</text>
<text x="107.2" y="186.3">RAW</text>
<text x="107.2" y="191.4">V1</text>
<text x="147.2" y="188.8">3(INT1)</text>
<text x="147.2" y="186.3">2(INT0)</text>
<text x="153" y="191.4">5</text>
<text x="107.2" y="193.9">V2</text>
<text x="153" y="196.4">7</text>
<text x="153" y="193.9">6</text>
<text x="102.2" y="202.9">P67</text>
<text x="107.2" y="201.5">45/CS1</text>
<text x="153" y="201.5">9</text>
<text x="153" y="199">8</text>
<text x="102.2" y="205.5">P65</text>
<text x="107.2" y="206.6">31/CS_RETURN</text>
<text x="107.2" y="204.1">46/CS2</text>
<text x="151.8" y="209.1">12</text>
<text x="151.8" y="206.6">11</text>
<text x="151.8" y="204.1">10</text>
<text x="107.2" y="214.2">40/LED1</text>
<text x="146.7" y="214.2">14(TX3)</text>
<text x="151.8" y="211.7">13</text>
<text x="107.2" y="221.8">43/LED4</text>
<text x="107.2" y="219.3">42/LED3</text>
<text x="107.2" y="216.8">41/LED2</text>
<text x="146.4" y="221.8">17(RX2)</text>
<text x="146.4" y="216.8">15(RX3)</text>
<text x="146.7" y="219.3">16(TX2)</text>
<text x="141" y="226.9">19(RX1/INT4)</text>
<text x="141.3" y="224.4">18(TX1/INT5)</text>
<text x="107.2" y="232">A1</text>
<text x="107.2" y="229.5">A0</text>
<text x="141.1" y="229.5">20(SDA/INT3)</text>
<text x="141.2" y="232">21(SCL/INT2)</text>
<text x="107.2" y="239.6">A4</text>
<text x="107.2" y="237.1">A3</text>
<text x="107.2" y="234.5">A2</text>
<text x="151.8" y="239.6">24</text>
<text x="151.8" y="237.1">23</text>
<text x="151.8" y="234.5">22</text>
<text x="107.2" y="244.7">A6</text>
<text x="107.2" y="242.2">A5</text>
<text x="151.8" y="244.7">26</text>
<text x="151.8" y="242.2">25</text>
<text x="107.2" y="249.8">A8</text>
<text x="107.2" y="247.2">A7</text>
<text x="151.8" y="249.8">28</text>
<text x="151.8" y="247.2">27</text>
<text x="107.2" y="257.4">A11</text>
<text x="107.2" y="254.9">A10</text>
<text x="107.2" y="252.3">A9</text>
<text x="151.8" y="254.9">30</text>
<text x="151.8" y="257.4">47</text>
<text x="151.8" y="252.3">29</text>
<text x="107.2" y="259.9">A12</text>
<text x="151.8" y="262.5">50</text>
<text x="151.8" y="259.9">49</text>
<text x="151.8" y="265">51</text>
<text x="151.8" y="267.6">52</text>
<text x="107.2" y="270.1">GND</text>
<text x="151.8" y="270.1">53</text>
</g>
<g font-size="1.2" fill="#0f0f0f">
<text x="93.6" y="185.2">RAW</text>
<text x="162.6" y="185.2">J_2</text>
<text x="89.1" y="187.7">BRAIN_VCC</text>
<text x="94.6" y="190.3">V1</text>
<text x="160.1" y="187.7">J_3</text>
<text x="160.1" y="190.3">J_5</text>
<text x="94.6" y="192.8">V2</text>
<text x="160.1" y="195.3">J_7</text>
<text x="160.1" y="192.8">J_6</text>
<text x="162.6" y="197.9">J_8</text>
<text x="276.9" y="197.9">J_2</text>
<text x="294.6" y="197.9">VIO/~{STDBY}</text>
<text x="317.7" y="197.9">VIO/~{STDBY}</text>
<text x="396.2" y="197.9">RAW</text>
<text x="162.6" y="200.4">J_9</text>
<text x="162.6" y="203">J_10</text>
<text x="276.9" y="200.4">J_3</text>
<text x="276.9" y="203">J_5</text>
<text x="294.6" y="203">UH</text>
<text x="294.6" y="200.4">UL</text>
<text x="323" y="203">UH</text>
<text x="323.2" y="200.4">UL</text>
<text x="352.6" y="200.4">GND</text>
<text x="354.4" y="203">U</text>
<text x="379.8" y="203">U</text>
<text x="162.6" y="205.5">J_11</text>
<text x="162.6" y="208">J_12</text>
<text x="276.9" y="205.5">J_6</text>
<text x="276.9" y="208">J_7</text>
<text x="294.6" y="205.5">VL</text>
<text x="294.6" y="208">VH</text>
<text x="323.1" y="208">VH</text>
<text x="323.4" y="205.5">VL</text>
<text x="354.3" y="208">W</text>
<text x="354.6" y="205.5">V</text>
<text x="379.7" y="208">W</text>
<text x="380" y="205.5">V</text>
<text x="90.1" y="213.1">PT_PASS_LED</text>
<text x="92.7" y="215.7">STAT_LED</text>
<text x="162.6" y="215.7">J_15</text>
<text x="162.6" y="213.1">J_14</text>
<text x="162.6" y="210.6">J_13</text>
<text x="276.9" y="210.6">J_8</text>
<text x="276.9" y="213.1">J_9</text>
<text x="294.6" y="215.7">VCP</text>
<text x="294.6" y="210.6">WL</text>
<text x="294.6" y="213.1">WH</text>
<text x="322.3" y="215.7">VCP</text>
<text x="322.9" y="213.1">WH</text>
<text x="323.1" y="210.6">WL</text>
<text x="351.1" y="210.6">SENSE</text>
<text x="352.4" y="213.1">DIAG</text>
<text x="352.6" y="215.7">GND</text>
<text x="376.5" y="210.6">SENSE</text>
<text x="377.8" y="213.1">DIAG</text>
<text x="396.2" y="213.1">J_10</text>
<text x="396.2" y="210.6">J_A1</text>
<text x="90" y="218.2">MT_PASS_LED</text>
<text x="90.4" y="220.7">FAILURE_LED</text>
<text x="162.6" y="220.7">J_17</text>
<text x="162.6" y="218.2">J_16</text>
<text x="162.6" y="225.8">J_RX1-I</text>
<text x="162.6" y="223.3">J_TX1-O</text>
<text x="44.4" y="228.4">PT_PASS_LED</text>
<text x="89.4" y="228.4">BRAIN_VCC_A0</text>
<text x="95.8" y="230.9">J_A1</text>
<text x="95.8" y="233.4">J_A2</text>
<text x="162.6" y="228.4">J_SDA</text>
<text x="162.6" y="230.9">J_SCL</text>
<text x="162.6" y="233.4">J_I2C_EN</text>
<text x="47" y="236">STAT_LED</text>
<text x="95.8" y="238.5">J_A4</text>
<text x="95.8" y="236">J_A3</text>
<text x="162.6" y="236">J_SERIAL_EN</text>
<text x="162.6" y="238.5">J_SPI_EN</text>
<text x="95.8" y="243.6">J_A6</text>
<text x="95.8" y="241.1">J_A5</text>
<text x="162.6" y="241.1">J_25</text>
<text x="162.6" y="243.6">J_26</text>
<text x="45.9" y="246.1">BRAIN_VCC</text>
<text x="95.8" y="251.2">J_A9</text>
<text x="95.8" y="246.1">J_A7</text>
<text x="95.8" y="248.7">J_A8</text>
<text x="162.6" y="246.1">J_27</text>
<text x="162.6" y="251.2">J_29</text>
<text x="162.6" y="248.7">J_28</text>
<text x="95" y="253.8">J_A10</text>
<text x="95" y="256.3">J_A11</text>
<text x="162.6" y="256.3">J_MICROSD_EN</text>
<text x="162.6" y="253.8">J_30</text>
<text x="58.4" y="261.4">BRAIN_VCC_A0</text>
<text x="95" y="258.8">J_A12</text>
<text x="162.6" y="258.8">J_MICROSD_~{CS}</text>
<text x="162.6" y="261.4">J_CIPO</text>
<text x="162.6" y="263.9">J_COPI</text>
<text x="162.6" y="269">J_CS</text>
<text x="162.6" y="266.5">J_SCK</text>
</g>
<g font-size="1.2" fill="#006464">
<text x="44.3" y="230.9">MT_PASS_LED</text>
<text x="44.7" y="233.4">FAILURE_LED</text>
</g>
<g font-size=".6" fill="#840000">
<text x="48" y="202.1">CAPSENSE</text>
<text x="48" y="204.6">CAPSENSE</text>
</g>
</svg>
